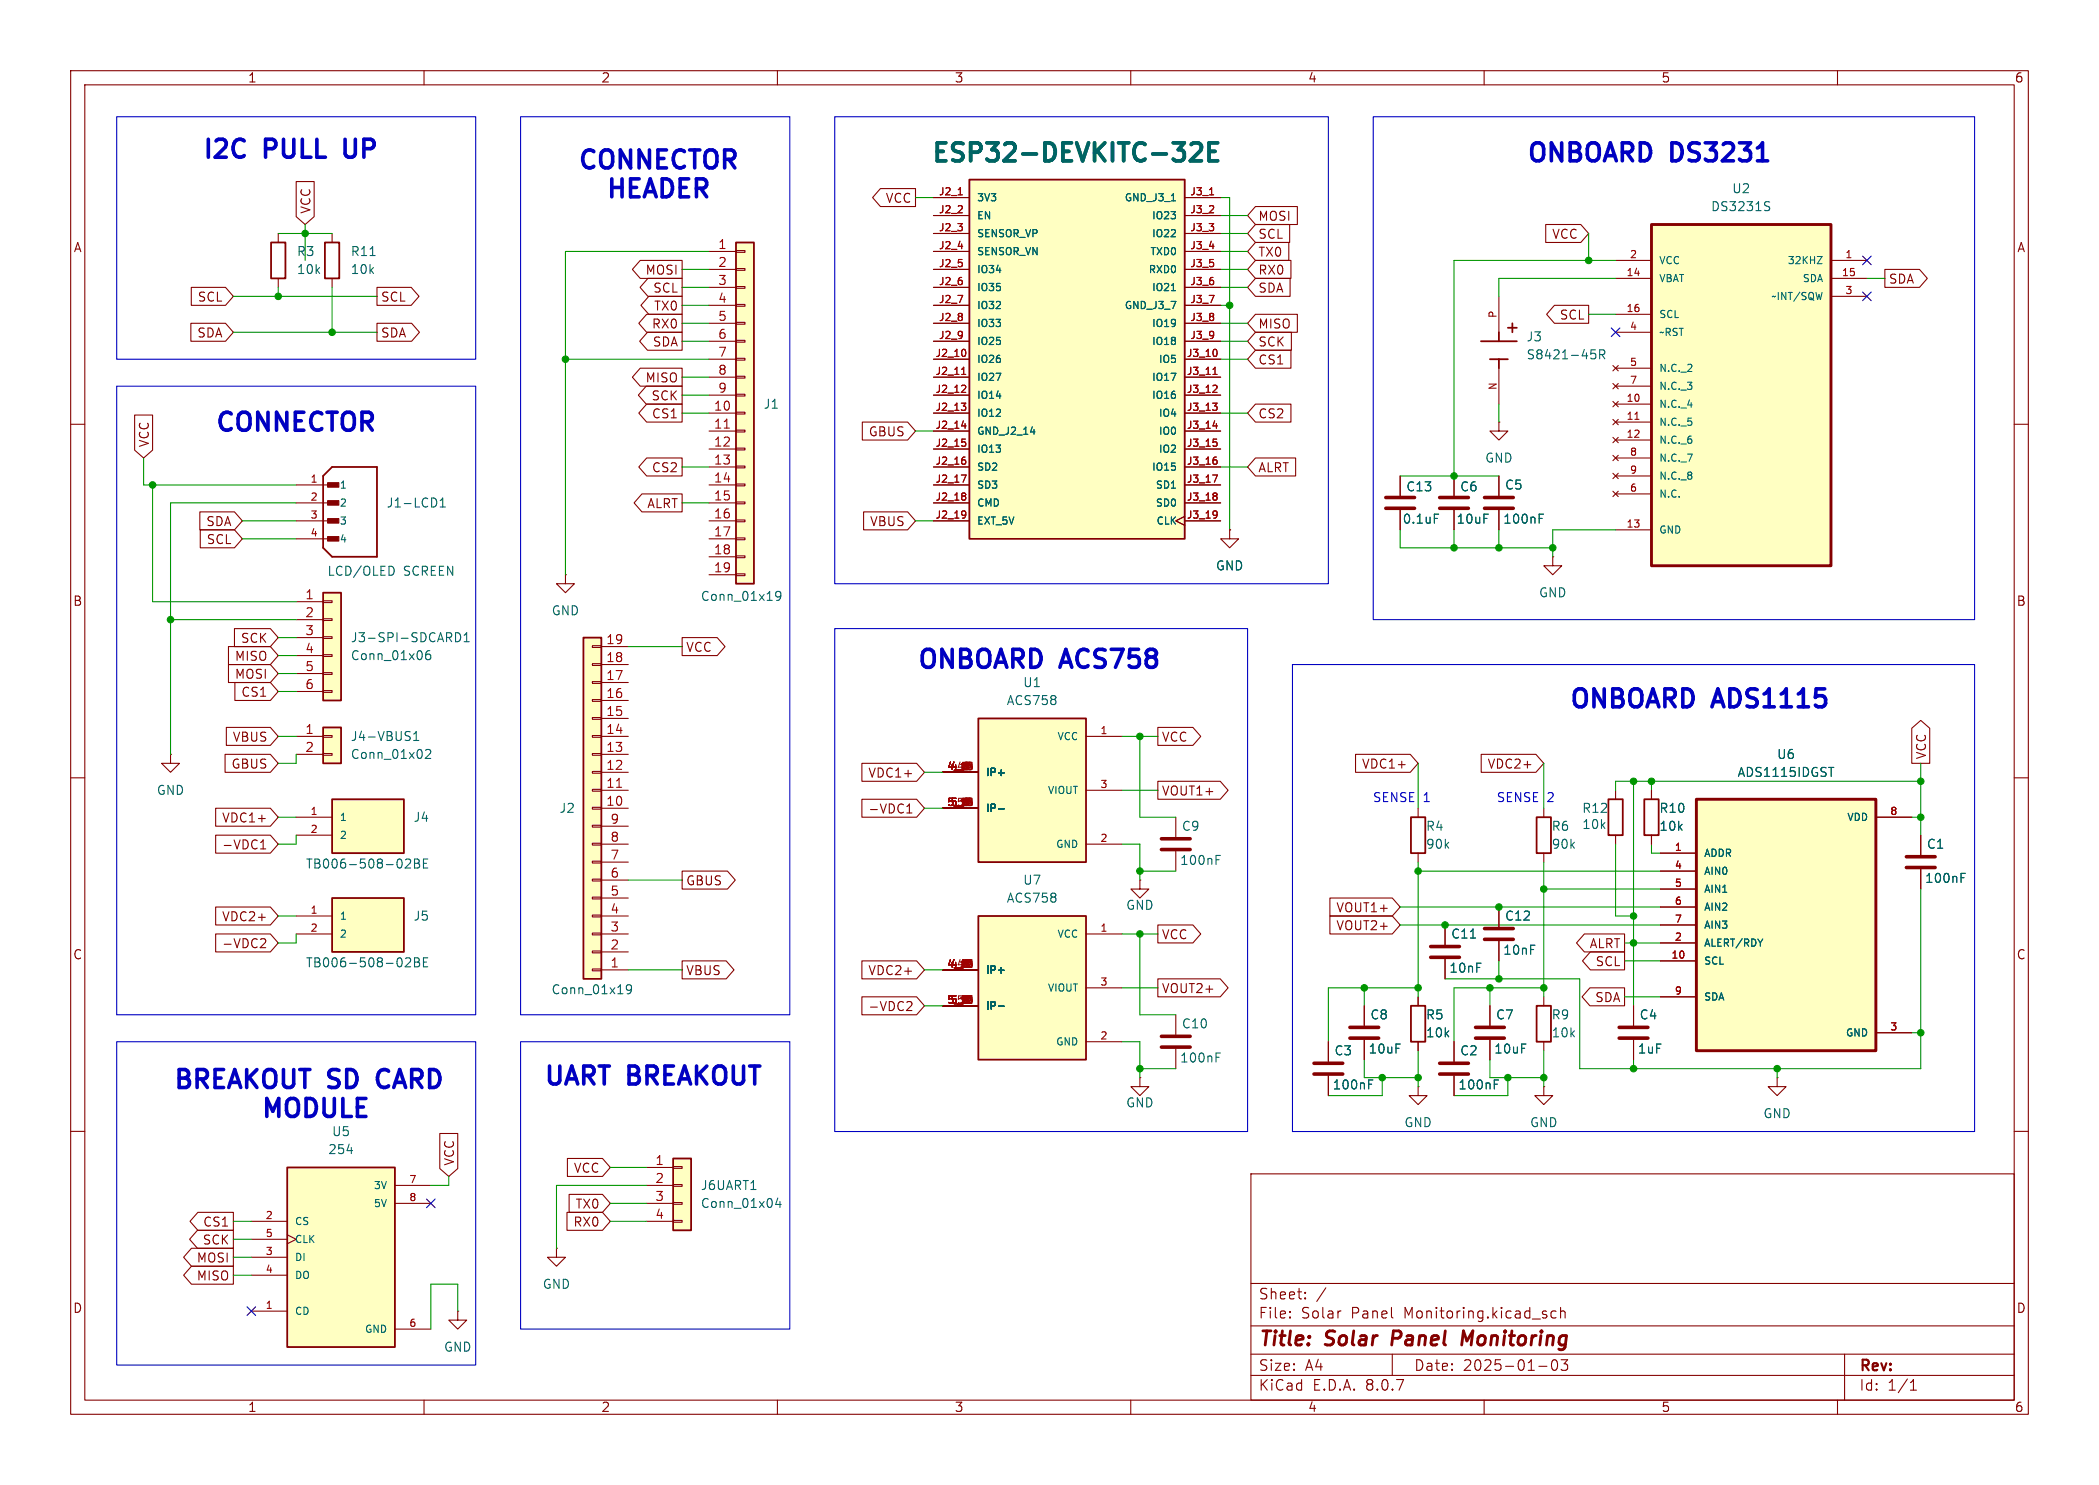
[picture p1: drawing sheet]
<svg xmlns="http://www.w3.org/2000/svg" width="297mm" height="210mm" viewBox="0 0 297 210" stroke-linecap="round" stroke-linejoin="round" font-family="sans-serif">
<g fill="none" stroke="#840000" stroke-width=".15">
<path d="M10 10h277v190h-277zM12 12h273v186h-273zM60 10v2M110 10v2M160 10v2M210 10v2M260 10v2M39.4 33v1.3M39.4 39.4v1.2M10 60h2M205.7 67.3v2.8M205.7 72.1v2.8"/>
<path d="M212.1 67.3v2.8M212.1 72.1v2.8M285 60h2M80 81.3v1.3h1.3l-1.3 1.2-1.3-1.2h1.3M80 81.3h.1M10 110h2M285 110h2M10 160h2M177 166h108v32h-108zM285 160h2M60 198v2M64.8 185.4v1.3h1.2l-1.2 1.3-1.3-1.3h1.3"/>
<path d="M64.8 185.4h.1M110 198v2M160 198v2M177 194.5h108M177 191.5h108M177 187.5h108M177 181.5h108M182.5 186.3h.1l-.1 .1M182.5 186.3v.1M182.5 185.5v.1M182.5 185.5h.1l-.1 .1M184.7 183.6v.1"/>
<path d="M184.7 183.6h-.1l.1 .1M184.7 182.8v.1M184.7 182.8h-.1l.1 .1M187.6 182.1l-1.3 2M189.6 185.4h.1M197 191.5v3M210 198v2M217.7 193.2h1.2M219.7 192.4a1.02 1.02 0 0 0 .2 1.4h.1a.91 .91 0 0 0 .2-1.4M220.2 185.5l-.5-.1-.2 .3v.4l.1 .2 .1 .1 .5-.1M220.8 185.5a.37 .37 0 0 1 .7 .1v.8M220.8 184.9v1.5"/>
<path d="M221.8 192.3l-.5 .6a.41 .41 0 0 1 .5 .3v.3l-.1 .2-.6 .1-.2-.1M260 198v2M261 191.5v6.5M270.3 196.6h.9M270.3 195.5l.4-.4v1.5"/>
</g>
<path d="M197.2 188.2l-.3 2M208.4 188.2l-.8 1.4-.5-1.4-.3 2" fill="none" stroke="#840000" stroke-width=".4"/>
<path d="M203.7 70.4h4.1M203.7 71.9h4.1M210.1 70.4h4M210.1 71.9h4" fill="none" stroke="#840000" stroke-width=".51"/>
<path d="M217.8 73.3h.4M217.8 72.7h.6" fill="none" stroke="#006464" stroke-width=".15"/>
<path d="M38.4 34.3h2v5.1h-2z" fill="none" stroke="#840000" stroke-width=".25"/>
<path d="M40.6 165.1h15.3v25.4h-15.3z" fill="#ffffc2"/>
<path d="M40.6 165.1h15.3v25.4h-15.3z" fill="none" stroke="#840000" stroke-width=".25"/>
<path d="M35.6 172.7h5M35.6 177.8h5M35.6 175.3h5M40.6 174.6l1.3 .7-1.3 .6M55.9 167.6h5.1M55.9 170.2h5.1M35.6 185.4h5M35.6 180.3h5M55.9 188h5.1" fill="none" stroke="#840000" stroke-width=".15"/>
<path d="M49.1 162.7h.8" fill="none" stroke="#006464" stroke-width=".15"/>
<path d="M233.7 31.8h25.4v48.2h-25.4z" fill="#ffffc2"/>
<path d="M233.7 31.8h25.4v48.2h-25.4z" fill="none" stroke="#840000" stroke-width=".41"/>
<g fill="none" stroke="#840000" stroke-width=".15">
<path d="M228.6 36.8h5.1M228.6 39.4h5.1M259.1 36.8h5.1M259.1 39.4h5.1M212.1 59.7v1.3h1.3l-1.3 1.2-1.3-1.2h1.3M212.1 59.7h.1M212.1 41.9v5.1M212.1 52.1v5.1M228.2 56.8l.8 .7M228.2 59.3l.8 .8M228.2 51.7l.8 .8M228.2 54.2l.8 .8"/>
<path d="M228.6 57.2h5.1M228.6 59.7h5.1M228.6 44.5h5.1M228.6 47h5.1M228.6 52.1h5.1M228.6 54.6h5.1M229 56.8l-.8 .7M229 59.3l-.8 .8M229 51.7l-.8 .8M229 54.2l-.8 .8M259.1 41.9h5.1M198.1 67.3v2.8"/>
<path d="M198.1 72.1v2.8M228.2 61.8l.8 .8M228.2 69.5l.8 .7M228.2 64.4l.8 .8M228.2 66.9l.8 .8M228.6 62.2h5.1M228.6 74.9h5.1M228.6 69.9h5.1M228.6 64.8h5.1M228.6 67.3h5.1M229 61.8l-.8 .8M229 69.5l-.8 .7"/>
<path d="M229 64.4l-.8 .8M229 66.9l-.8 .8M228.6 111.8v1.2M228.6 118.1v1.3M200.7 141v1.2M200.7 147.3v1.3M205.7 147.3v2.8M205.7 152.1v2.8M218.4 141v1.2M218.4 147.3v1.3M78.7 176.5v1.3h1.3l-1.3 1.3-1.2-1.3h1.2M78.7 176.5h.1"/>
</g>
<path d="M249.9 29.1l.4 .1 .1 .3-.2 .3h-.3M249.9 28.5l.5 .1M257.1 36.3h.7l-.7 1h.7M225.1 49.5h.6M225.3 50h.3l.2 .2v.3l-.1 .2h-.4M226.4 50.1h.6l.1-.2-.1-.3-.2-.1h-.4v1.2M226.7 50.1l.4 .6M203 72.7h.6M211.4 153.3h.5M211.4 152.7h.6" fill="none" stroke="#006464" stroke-width=".15"/>
<path d="M231.3 59.3h.6" fill="none" stroke="#a90000" stroke-width=".15"/>
<path d="M209.5 48.3h5.1M210.8 50.8h2.6M212.1 47v1.3M212.1 50.8v1.3M213.4 46.4h1.2M214 45.7v1.3M227.6 113h2v5.1h-2zM199.6 142.2h2.1v5.1h-2.1zM217.4 142.2h2.1v5.1h-2.1z" fill="none" stroke="#840000" stroke-width=".25"/>
<path d="M196.1 70.4h4.1M196.1 71.9h4.1M203.7 150.4h4.1M203.7 151.9h4.1" fill="none" stroke="#840000" stroke-width=".51"/>
<path d="M240 113h25.4v35.6h-25.4z" fill="#ffffc2"/>
<path d="M240 113h25.4v35.6h-25.4z" fill="none" stroke="#840000" stroke-width=".41"/>
<g fill="none" stroke="#840000" stroke-width=".15">
<path d="M219.7 78.7v1.3h1.3l-1.3 1.3-1.3-1.3h1.3M219.7 78.7h.1M233.7 111.8v1.2M233.7 118.1v1.3M265.4 115.6h5.1M271.8 118.1v2.8M234.9 120.7h5.1M234.9 135.9h5.1M234.9 133.4h5.1M234.9 123.2h5.1M234.9 125.7h5.1M234.9 128.3h5.1"/>
<path d="M234.9 130.8h5.1M271.8 122.9v2.8M200.7 153.7v1.2h1.2l-1.2 1.3-1.3-1.3h1.3M200.7 153.7h.1M231.1 142.2v2.8M231.1 147.1v2.8M234.9 141h5.1M251.5 152.4v1.3h1.2l-1.2 1.2-1.3-1.2h1.3M251.5 152.4h.1M265.4 146.1h5.1"/>
</g>
<path d="M258.7 108.5h.8M277.5 124.1h.4M277.5 123.5h.6" fill="none" stroke="#006464" stroke-width=".15"/>
<path d="M232.7 113h2v5.1h-2z" fill="none" stroke="#840000" stroke-width=".25"/>
<path d="M269.7 121.2h4.1M269.7 122.7h4.1M229.1 145.3h4.1M229.1 146.8h4.1" fill="none" stroke="#840000" stroke-width=".51"/>
<path d="M95.2 163.8h2.6v10.2h-2.6z" fill="#ffffc2"/>
<path d="M188 147.3v2.8M188 152.1v2.8M91.4 165.1h3.8M91.4 167.6h3.8M91.4 170.2h3.8M91.4 172.7h3.8M95.2 172.6h1.3v.2h-1.3zM95.2 170.1h1.3v.2h-1.3zM95.2 167.5h1.3v.3h-1.3zM95.2 165h1.3v.2h-1.3z" fill="none" stroke="#840000" stroke-width=".15"/>
<path d="M95.2 163.8h2.6v10.2h-2.6z" fill="none" stroke="#840000" stroke-width=".25"/>
<path d="M193.7 153.3h.4M193.7 152.7h.6M110.1 169.4l-.3 .9h.7M110.4 169.9v.9" fill="none" stroke="#006464" stroke-width=".15"/>
<path d="M185.9 150.4h4.1M185.9 151.9h4.1" fill="none" stroke="#840000" stroke-width=".51"/>
<path d="M47 113h10.1v7.7h-10.1z" fill="#ffffc2"/>
<path d="M47 113h10.1v7.7h-10.1z" fill="none" stroke="#840000" stroke-width=".25"/>
<path d="M41.9 115.6h5.1M41.9 118.1h5.1" fill="none" stroke="#840000" stroke-width=".15"/>
<path d="M57.4 121.6l.2-.1h.3l.1 .1 .1 .2-.1 .2-.7 .8h.8M58.7 121.5h.4l.2 .1v.2l-.2 .3a.34 .34 0 0 1 .3 .3 .34 .34 0 0 1-.3 .4h-.4zM58.7 122.1h.4M59.9 122.1h.4M60.5 121.5h-.6v1.3h.6" fill="none" stroke="#006464" stroke-width=".15"/>
<path d="M47 127h10.1v7.6h-10.1z" fill="#ffffc2"/>
<path d="M47 127h10.1v7.6h-10.1z" fill="none" stroke="#840000" stroke-width=".25"/>
<path d="M41.9 129.5h5.1M41.9 132.1h5.1M204.5 130.8v2.8M204.5 135.6v2.8M193 142.2v2.8M193 147.1v2.8M210.8 142.2v2.8M210.8 147.1v2.8M218.4 153.7v1.2h1.3l-1.3 1.3-1.2-1.3h1.2M218.4 153.7h.1" fill="none" stroke="#840000" stroke-width=".15"/>
<path d="M57.4 135.6l.2-.1h.3l.1 .1 .1 .2-.1 .2-.7 .7h.8M58.7 135.5h.4l.2 .1v.2l-.2 .3a.34 .34 0 0 1 .3 .3 .34 .34 0 0 1-.3 .3h-.4zM58.7 136.1h.4M59.9 136.1h.4M60.5 135.5h-.6v1.2h.6M208.1 132.7h.7" fill="none" stroke="#006464" stroke-width=".15"/>
<path d="M202.4 133.9h4.1M202.4 135.4h4.1M191 145.3h4.1M191 146.8h4.1M208.8 145.3h4.1M208.8 146.8h4.1" fill="none" stroke="#840000" stroke-width=".51"/>
<path d="M45.7 102.9h2.6v5.1h-2.6z" fill="#ffffc2"/>
<path d="M24.1 106.7v1.3h1.3l-1.3 1.2-1.2-1.2h1.2M24.1 106.7h.1M41.9 104.1h3.8M41.9 106.7h3.8M45.7 106.6h1.3v.2h-1.3zM45.7 104h1.3v.3h-1.3z" fill="none" stroke="#840000" stroke-width=".15"/>
<path d="M45.7 102.9h2.6v5.1h-2.6z" fill="none" stroke="#840000" stroke-width=".25"/>
<path d="M58.5 104.7h.8M58.5 103.8l.4-.4v1.3M60.2 106.1l.2-.1h.3l.2 .1v.3v.1l-.7 .8h.7" fill="none" stroke="#006464" stroke-width=".15"/>
<path d="M137.2 25.4h30.4v50.8h-30.4z" fill="#ffffc2"/>
<path d="M137.2 25.4h30.4v50.8h-30.4zM217.4 115.6h2.1v5.1h-2.1z" fill="none" stroke="#840000" stroke-width=".25"/>
<g fill="none" stroke="#840000" stroke-width=".15">
<path d="M132.1 27.9h5.1M132.1 30.5h5.1M132.1 33h5.1M132.1 35.6h5.1M132.1 38.1h5.1M167.6 27.9h5.1M167.6 30.5h5.1M167.6 33h5.1M167.6 35.6h5.1M167.6 38.1h5.1M132.1 50.8h5.1M132.1 53.3h5.1"/>
<path d="M132.1 55.9h5.1M132.1 58.4h5.1M132.1 40.6h5.1M132.1 43.2h5.1M132.1 45.7h5.1M132.1 48.3h5.1M167.6 50.8h5.1M167.6 53.3h5.1M167.6 55.9h5.1M167.6 58.4h5.1M167.6 40.6h5.1M167.6 43.2h5.1"/>
<path d="M167.6 45.7h5.1M167.6 48.3h5.1M132.1 61h5.1M132.1 63.5h5.1M132.1 66h5.1M132.1 68.6h5.1M132.1 71.1h5.1M132.1 73.7h5.1M167.6 73l-1.2 .7 1.2 .6M167.6 61h5.1M167.6 63.5h5.1M167.6 66h5.1"/>
<path d="M167.6 68.6h5.1M167.6 71.1h5.1M167.6 73.7h5.1M166.4 115.6v2.8M218.4 114.3v1.3M166.4 120.4v2.8M212.1 128.3v2.8M212.1 133.1v2.8M218.4 120.7v1.2M161.3 152.4v1.3h1.3l-1.3 1.2-1.3-1.2h1.3M161.3 152.4h.1"/>
</g>
<g fill="none" stroke="#a90000" stroke-width=".15">
<path d="M135.6 27.6h.6M171.1 27.6h.6M136 57h.7l-.4 .4M136.1 53h.6M136.3 52.1l.1-.2v1.1M136.5 54.5l.2 .2-.1 .2-.6 .6h.7M136.6 49.5l.1 .3-.1 .5M136.6 57.5l.1 .1-.1 .4M171.6 57h.6l-.3 .4M171.6 53h.6M171.8 52.1l.1-.2v1.1M172 54.5l.2 .2v.2l-.6 .6h.6"/>
<path d="M172.1 49.5l.1 .3-.1 .5M172.1 57.5l.1 .1-.1 .4M136 67.2h.7l-.4 1M136.1 60.2h.6M136.1 62.1h.5M136.6 62.5l.1 .2-.1 .4M136.6 65.1l.1 .1-.1 .4M136.6 69.8l.1 .1-.1 .2M136.6 70.2l.1 .1-.1 .4M136.6 72.3v.1a.86 .86 0 0 1-.1 .8M136.7 72.7l-.1 .1M171.6 67.2h.7l-.5 1"/>
<path d="M171.6 60.2h.7M171.7 62.1h.5M172.1 62.5l.1 .2-.1 .4M172.1 65.1l.1 .1-.1 .4M172.1 69.8l.1 .1-.1 .2M172.1 70.2l.1 .1-.1 .4M172.1 72.3l.1 .1a.86 .86 0 0 1-.1 .8M172.2 72.7l-.1 .1"/>
</g>
<path d="M165.7 28.4h.6M165.7 41.1h.6M145.8 61.1h.7M172.1 121.6h.4M172.1 121h.6" fill="none" stroke="#006464" stroke-width=".15"/>
<path d="M168.5 20.4l.4-.2h.6a.69 .69 0 0 1 .4 1.1l-1.5 1.4h1.6M171.1 21.4h.8M172.3 20.2h-1.2v2.5h1.2" fill="none" stroke="#006464" stroke-width=".51"/>
<path d="M164.3 118.6h4.1M164.3 120.1h4.1M210.1 131.3h4M210.1 132.8h4" fill="none" stroke="#840000" stroke-width=".51"/>
<path d="M104.1 34.3h2.6v48.3h-2.6z" fill="#ffffc2"/>
<g fill="none" stroke="#840000" stroke-width=".15">
<path d="M100.3 35.6h3.8M100.3 38.1h3.8M104.1 38h1.3v.2h-1.3zM104.1 35.4h1.3v.3h-1.3zM100.3 58.4h3.8M100.3 40.6h3.8M100.3 43.2h3.8M100.3 45.7h3.8M100.3 48.3h3.8M100.3 50.8h3.8M100.3 53.3h3.8M100.3 55.9h3.8"/>
<path d="M104.1 58.3h1.3v.2h-1.3zM104.1 55.8h1.3v.2h-1.3zM104.1 53.2h1.3v.3h-1.3zM104.1 50.7h1.3v.2h-1.3zM104.1 48.1h1.3v.3h-1.3zM104.1 45.6h1.3v.2h-1.3zM104.1 43.1h1.3v.2h-1.3zM104.1 40.5h1.3v.3h-1.3zM100.3 61h3.8M100.3 63.5h3.8M100.3 66h3.8M100.3 68.6h3.8"/>
<path d="M100.3 71.1h3.8M100.3 73.7h3.8M100.3 76.2h3.8M100.3 78.7h3.8M104.1 78.6h1.3v.3h-1.3zM104.1 76.1h1.3v.2h-1.3zM104.1 73.5h1.3v.3h-1.3zM104.1 71h1.3v.2h-1.3zM104.1 68.5h1.3v.2h-1.3zM104.1 65.9h1.3v.3h-1.3zM104.1 63.4h1.3v.2h-1.3zM104.1 60.8h1.3v.3h-1.3z"/>
<path d="M100.3 81.3h3.8M104.1 81.2h1.3v.2h-1.3zM200.7 114.3v1.3M200.7 120.7v1.2"/>
</g>
<path d="M104.1 34.3h2.6v48.3h-2.6zM199.6 115.6h2.1v5.1h-2.1z" fill="none" stroke="#840000" stroke-width=".25"/>
<path d="M102.5 60.5h.7" fill="none" stroke="#a90000" stroke-width=".15"/>
<path d="M110.5 84.2l-.3 .2h-.3l-.1-.2v-.3l.1-.2 .3-.1 .2 .2a.84 .84 0 0 1-.3 1.1h-.2" fill="none" stroke="#006464" stroke-width=".15"/>
<path d="M82.5 90.2h2.6v48.2h-2.6z" fill="#ffffc2"/>
<g fill="none" stroke="#840000" stroke-width=".15">
<path d="M47 33v1.3M47 39.4v1.2M83.8 91.3h1.3v.3h-1.3zM83.8 93.9h1.3v.2h-1.3zM83.8 96.4h1.3v.2h-1.3zM83.8 98.9h1.3v.3h-1.3zM85.1 99.1h3.8M85.1 96.5h3.8M85.1 94h3.8M85.1 91.4h3.8M83.8 101.5h1.3v.2h-1.3zM83.8 104h1.3v.3h-1.3z"/>
<path d="M83.8 106.6h1.3v.2h-1.3zM83.8 109.1h1.3v.2h-1.3zM83.8 111.6h1.3v.3h-1.3zM83.8 114.2h1.3v.2h-1.3zM83.8 116.7h1.3v.3h-1.3zM83.8 119.3h1.3v.2h-1.3zM85.1 114.3h3.8M85.1 111.8h3.8M85.1 109.2h3.8M85.1 106.7h3.8M85.1 104.1h3.8M85.1 101.6h3.8"/>
<path d="M85.1 119.4h3.8M85.1 116.8h3.8M83.8 121.8h1.3v.2h-1.3zM83.8 124.3h1.3v.3h-1.3zM83.8 126.9h1.3v.2h-1.3zM83.8 129.4h1.3v.3h-1.3zM83.8 132h1.3v.2h-1.3zM83.8 134.5h1.3v.2h-1.3zM83.8 137h1.3v.3h-1.3zM85.1 137.2h3.8M85.1 134.6h3.8M85.1 132.1h3.8"/>
<path d="M85.1 129.5h3.8M85.1 127h3.8M85.1 124.5h3.8M85.1 121.9h3.8M161.3 124.5v1.2h1.3l-1.3 1.3-1.3-1.3h1.3M161.3 124.5h.1M166.4 143.5v2.8M166.4 148.3v2.8"/>
</g>
<path d="M46 34.3h2v5.1h-2zM82.5 90.2h2.6v48.2h-2.6z" fill="none" stroke="#840000" stroke-width=".25"/>
<path d="M87.2 111.3h.8" fill="none" stroke="#a90000" stroke-width=".15"/>
<path d="M52.4 36.1h.7M89.4 139.8l-.3 .2h-.2l-.3-.2v-.3l.1-.2h.4l.2 .1a.84 .84 0 0 1-.3 1.1h-.3M172.1 149.5h.4M172.1 148.9h.6" fill="none" stroke="#006464" stroke-width=".15"/>
<path d="M164.3 146.6h4.1M164.3 148.1h4.1" fill="none" stroke="#840000" stroke-width=".51"/>
<path d="M138.4 129.5h15.3v20.4h-15.3z" fill="#ffffc2"/>
<path d="M138.4 129.5h15.3v20.4h-15.3z" fill="none" stroke="#840000" stroke-width=".25"/>
<path d="M133.3 137.2h5.1M153.7 132.1h5M153.7 139.7h5M133.3 142.2h5.1M153.7 147.3h5" fill="none" stroke="#840000" stroke-width=".15"/>
<path d="M141.3 137.2h.8M141.3 142.3h.8" fill="none" stroke="#006464" stroke-width=".15"/>
<g fill="none" stroke="#a90000" stroke-width=".15">
<path d="M136.9 136.8h.6M136.9 135.8h.6l-.3 .3M137 136.4h.6M137.5 136v.7M137.5 135.9v.3M137.5 136.2v.1M137.5 136.4v.2M136.9 141.9h.6M136.9 140.8h.6l-.3 .4M137 141.5h.6M137.5 140.9v.4M137.5 141v.8"/>
<path d="M137.5 141.3v.1M137.5 141.5v.2"/>
</g>
<path d="M138.4 101.6h15.3v20.3h-15.3z" fill="#ffffc2"/>
<path d="M47 66h6.3v12.7h-6.3l-1.3-1.2v-10.2zM138.4 101.6h15.3v20.3h-15.3z" fill="none" stroke="#840000" stroke-width=".25"/>
<path d="M41.9 68.6h5.1M41.9 71.1h5.1M41.9 73.7h5.1M41.9 76.2h5.1M174 74.9v1.3h1.3l-1.3 1.3-1.3-1.3h1.3M174 74.9h.1M133.3 109.2h5.1M133.3 114.3h5.1M153.7 104.1h5M153.7 119.4h5M153.7 111.8h5" fill="none" stroke="#840000" stroke-width=".15"/>
<path d="M62.3 71.7h.7M62.3 70.8l.3-.4v1.3M55.5 80.1l.3 .5-.1 .4-.2 .3M141.3 109.3h.8M141.3 114.4h.8" fill="none" stroke="#006464" stroke-width=".15"/>
<g fill="none" stroke="#a90000" stroke-width=".15">
<path d="M136.9 108.8h.6M136.9 107.8h.6l-.3 .4M136.9 113.9h.6M136.9 112.9h.6l-.3 .4M137 108.5h.6M137 113.6h.6M137.5 108v.7M137.5 107.9v.4M137.5 113v.3M137.5 113.1v.7M137.5 108.3v.1M137.5 113.4v.1"/>
<path d="M137.5 108.4v.2M137.5 113.5v.2"/>
</g>
<g fill="#840000" stroke="#840000" stroke-width=".15">
<path d="M46.4 75.9h1.5v.6h-1.5z"/>
<path d="M46.4 73.3h1.5v.7h-1.5z"/>
<path d="M46.4 70.8h1.5v.6h-1.5z"/>
<path d="M46.4 68.3h1.5v.6h-1.5z"/>
</g>
<path d="M45.7 83.8h2.6v15.3h-2.6z" fill="#ffffc2"/>
<g fill="none" stroke="#840000" stroke-width=".15">
<path d="M41.9 25.7h2.6v4.9l-1.3 1.2-1.3-1.2zM90.6 36.8h5.9v2.6h-5.9l-1.1-1.3zM91.7 39.4h4.8v2.5h-4.8l-1.1-1.3zM124.6 26.7h4.9v2.5h-4.9l-1.1-1.3zM132.1 27.9h5.1M132.1 30.5h5.1M132.1 33h5.1M132.1 35.6h5.1M132.1 38.1h5.1M167.6 27.9h5.1M167.6 30.5h5.1M167.6 33h5.1"/>
<path d="M167.6 35.6h5.1M167.6 38.1h5.1M177.6 36.8h5.1v2.6h-5.1l-1.1-1.3zM177.6 39.4h4.9v2.5h-4.9l-1.1-1.3zM177.6 34.3h4.8v2.5h-4.8l-1.1-1.2zM177.6 29.2h6v2.6h-6l-1.1-1.3zM177.6 31.7h4.9v2.6h-4.9l-1.1-1.3zM218.7 31.7h5l1.1 1.3-1.1 1.3h-5zM266.7 38.1h4.9l1.1 1.3-1.1 1.2h-4.9zM19 58.7h2.6v5l-1.3 1.1-1.3-1.1zM27 45.7h4.9l1.1 1.3-1.1 1.3h-4.9zM27.1 40.6h4.8l1.1 1.3-1.1 1.3h-4.8z"/>
<path d="M53.3 45.7h4.9l1.2 1.3-1.2 1.3h-4.9zM53.3 40.6h4.9l1.1 1.3-1.1 1.3h-4.9zM90.6 52.1h5.9v2.5h-5.9l-1.1-1.3zM91.4 54.6h5.1v2.6h-5.1l-1.1-1.3zM91.5 57.1h5v2.6h-5l-1.1-1.3zM91.5 44.4h5v2.6h-5l-1.1-1.3zM91.6 47h4.9v2.5h-4.9l-1.1-1.2zM91.8 41.9h4.7v2.6h-4.7l-1.1-1.3zM122 59.7h6.4l1.1 1.3-1.1 1.2h-6.4zM132.1 50.8h5.1M132.1 53.3h5.1M132.1 55.9h5.1"/>
<path d="M132.1 58.4h5.1M132.1 40.6h5.1M132.1 43.2h5.1M132.1 45.7h5.1M132.1 48.3h5.1M167.6 50.8h5.1M167.6 53.3h5.1M167.6 55.9h5.1M167.6 58.4h5.1M167.6 40.6h5.1M167.6 43.2h5.1M167.6 45.7h5.1"/>
<path d="M167.6 48.3h5.1M177.6 49.5h5.1v2.6h-5.1l-1.1-1.3zM177.6 44.4h6v2.6h-6l-1.1-1.3zM177.6 47h5.1v2.5h-5.1l-1.1-1.2zM177.6 57.1h5.1v2.6h-5.1l-1.1-1.3zM219.9 43.2h4.9v2.5h-4.9l-1.1-1.2zM28.3 72.4h4.9l1.1 1.3-1.1 1.2h-4.9zM28.3 74.9h4.9l1.1 1.3-1.1 1.3h-4.9zM90.8 69.8h5.7v2.6h-5.7l-1.1-1.3zM91.5 64.8h5v2.5h-5l-1.1-1.3zM122.2 72.4h6.2l1.1 1.3-1.1 1.2h-6.2zM132.1 61h5.1"/>
<path d="M132.1 63.5h5.1M132.1 66h5.1M132.1 68.6h5.1M132.1 71.1h5.1M132.1 73.7h5.1M167.6 73l-1.2 .7 1.2 .6M167.6 61h5.1M167.6 63.5h5.1M167.6 66h5.1M167.6 68.6h5.1M167.6 71.1h5.1M167.6 73.7h5.1"/>
<path d="M174 74.9h.1M177.6 64.8h5.7v2.5h-5.7l-1.1-1.3zM198.1 67.3v2.8M198.1 72.1v2.8M205.7 67.3v2.8M205.7 72.1v2.8M212.1 67.3v2.8M212.1 72.1v2.8M32.3 91.4h6l1.1 1.3-1.1 1.3h-6zM32.3 94h6l1.1 1.3-1.1 1.2h-6zM33.2 88.9h5.1l1.1 1.3-1.1 1.2h-5.1zM33.2 96.5h5.1l1.1 1.3-1.1 1.3h-5.1z"/>
<path d="M41.9 85.1h3.8M41.9 87.6h3.8M41.9 90.2h3.8M41.9 92.7h3.8M41.9 95.3h3.8M41.9 97.8h3.8M45.7 97.7h1.3v.2h-1.3zM45.7 95.1h1.3v.3h-1.3zM45.7 92.6h1.3v.2h-1.3zM45.7 90h1.3v.3h-1.3zM45.7 87.5h1.3v.3h-1.3zM45.7 85h1.3v.2h-1.3z"/>
<path d="M96.5 90.2h5l1.1 1.2-1.1 1.3h-5zM30.5 118.1h7.8l1.1 1.3-1.1 1.3h-7.8zM30.5 114.3h7.8l1.1 1.3-1.1 1.2h-7.8zM31.8 106.7h6.5l1.1 1.3-1.1 1.2h-6.5zM32 102.9h6.3l1.1 1.2-1.1 1.3h-6.3zM36.9 119.1l.3-.3v1.3M122 113h7.7l1.1 1.3-1.1 1.3h-7.7zM122 107.9h7.7l1.1 1.3-1.1 1.3h-7.7zM128.3 115h.7M128.3 114.1l.4-.4v1.3M163.8 102.9h5l1.1 1.2-1.1 1.3h-5zM163.8 110.5h8.9l1.1 1.3-1.1 1.2h-8.9z"/>
<path d="M191.8 106.7h7.7l1.2 1.3-1.2 1.2h-7.7zM209.6 106.7h7.7l1.1 1.3-1.1 1.2h-7.7zM233.7 111.8v1.2M233.7 118.1v1.3M265.4 115.6h5.1M270.5 103l1.3-1.1 1.3 1.1v5h-2.6zM271.8 118.1v2.8M30.5 132.1h7.8l1.1 1.3-1.1 1.2h-7.8zM30.5 128.3h7.8l1.1 1.2-1.1 1.3h-7.8zM36.9 120.1h.7M37.1 132.8h.4l.1 .3-.1 .2-.7 .7h.8M96.5 123.2h6.4l1.1 1.3-1.1 1.2h-6.4z"/>
<path d="M96.5 135.9h6.3l1.1 1.3-1.1 1.2h-6.3zM122 135.9h7.7l1.1 1.3-1.1 1.2h-7.7zM163.8 130.8h5l1.1 1.3-1.1 1.3h-5zM163.8 138.4h8.9l1.1 1.3-1.1 1.3h-8.9zM188.2 129.5h8.8l1.1 1.3-1.1 1.3h-8.8zM188.2 127h8.8l1.1 1.3-1.1 1.2h-8.8zM204.5 130.8v2.8M204.5 135.6v2.8M212.1 128.3v2.8M212.1 133.1v2.8M224.2 132.1h5.7v2.5h-5.7l-1.1-1.2zM225 139.7h4.9v2.5h-4.9l-1.1-1.2z"/>
<path d="M225 134.6h4.9v2.6h-4.9l-1.1-1.3zM234.9 120.7h5.1M234.9 135.9h5.1M234.9 133.4h5.1M234.9 123.2h5.1M234.9 125.7h5.1M234.9 128.3h5.1M234.9 130.8h5.1M271.8 122.9v2.8M122 141h7.7l1.1 1.2-1.1 1.3h-7.7zM128.5 141.6l.4 .1 .1 .3v.2l-.7 .7h.7M188 147.3v2.8"/>
<path d="M188 152.1v2.8M193 142.2v2.8M193 147.1v2.8M200.7 141v1.2M200.7 147.3v1.3M205.7 147.3v2.8M205.7 152.1v2.8M210.8 142.2v2.8M210.8 147.1v2.8M231.1 142.2v2.8M231.1 147.1v2.8M234.9 141h5.1"/>
<path d="M265.4 146.1h5.1M27.1 176.5h5.9v2.6h-5.9l-1.1-1.3zM27.1 179.1h5.9v2.5h-5.9l-1.1-1.3zM27.9 174h5.1v2.5h-5.1l-1.1-1.2zM28 171.4h5v2.6h-5l-1.1-1.3zM62.2 160.3h2.6v5l-1.3 1.1-1.3-1.1zM80.2 171.4h5l1.2 1.3-1.2 1.3h-5zM80.3 163.8h4.9l1.2 1.3-1.2 1.3h-4.9zM80.5 168.9h4.7l1.2 1.3-1.2 1.3h-4.7z"/>
</g>
<path d="M45.7 83.8h2.6v15.3h-2.6z" fill="none" stroke="#840000" stroke-width=".25"/>
<g fill="none" stroke="#006464" stroke-width=".15">
<path d="M165.7 28.4h.6M165.7 41.1h.6M145.8 61.1h.7M203 72.7h.6M217.8 72.7h.6M217.8 73.3h.4M60.8 92a.5 .5 0 0 0-.6 .6v.4l.1 .2 .4 .1 .2-.1v-.5l-.1-.1-.3-.1-.3 .2M64.5 89.5a.64 .64 0 0 1 .7 .6 .64 .64 0 0 1-.7 .6zM65.7 90.7h.7M65.7 89.8l.3-.3v1.2M258.7 108.5h.8M208.1 132.7h.7"/>
<path d="M277.5 124.1h.4M277.5 123.5h.6M193.7 153.3h.4M193.7 152.7h.6M211.4 153.3h.5M211.4 152.7h.6"/>
</g>
<path d="M248.7 22.7h1.4" fill="none" stroke="#0000c2" stroke-width=".51"/>
<path d="M16.5 16.5h50.8v34.3h-50.8zM73.7 16.5h38.1v127h-38.1zM118.1 16.5h69.9v66.1h-69.9zM194.3 16.5h85.1v71.1h-85.1zM16.5 54.6h50.8v88.9h-50.8zM118.1 88.9h58.4v71.1h-58.4zM182.9 94h96.5v66h-96.5zM16.5 147.3h50.8v45.7h-50.8zM73.7 147.3h38.1v40.7h-38.1z" fill="none" stroke="#0000c2" stroke-width=".15"/>
<g fill="none" stroke="#009600" stroke-width=".15">
<path d="M39.4 33h7.6M43.2 31.8v5M96.5 38.1h3.8M100.3 35.6h-20.3v45.7M129.5 27.9h2.6M172.7 38.1h3.8M172.7 27.9h1.3v47M172.7 35.6h3.8M172.7 33h3.8M172.7 30.5h3.8M224.8 33v3.8M228.6 39.4h-16.5v2.5"/>
<path d="M228.6 36.8h-22.9v30.5M264.2 39.4h2.5M33 41.9h20.3M33 47h20.3M39.4 40.6v1.3M47 40.6v6.4M80 50.8h20.3M96.5 48.3h3.8M96.5 45.7h3.8M96.5 43.2h3.8M96.5 58.4h3.8M96.5 40.6h3.8"/>
<path d="M96.5 55.9h3.8M96.5 53.3h3.8M172.7 48.3h3.8M172.7 50.8h3.8M172.7 45.7h3.8M172.7 43.2h1.3M172.7 58.4h3.8M172.7 40.6h3.8M212.1 57.2v2.5M224.8 44.5h3.8M20.3 64.8v3.8h21.6M21.6 68.6v16.5h20.3"/>
<path d="M34.3 73.7h7.6M34.3 76.2h7.6M41.9 71.1h-17.8v35.6M96.5 66h3.8M96.5 71.1h3.8M129.5 61h2.6M129.5 73.7h2.6M172.7 66h3.8M198.1 74.9v2.6h21.6M198.1 67.3h14M205.7 74.9v2.6M212.1 74.9v2.6"/>
<path d="M228.6 74.9h-8.9v3.8M24.1 87.6h17.8M39.4 92.7h2.5M39.4 95.3h2.5M39.4 90.2h2.5M39.4 97.8h2.5M88.9 91.4h7.6M39.4 115.6h2.5M39.4 104.1h2.5M41.9 118.1v1.3h-2.5M41.9 106.7v1.3h-2.5M130.8 109.2h2.5"/>
<path d="M130.8 114.3h2.5M158.7 119.4h2.6v5.1M158.7 104.1h5.1M158.7 111.8h5.1M161.3 104.1v11.5h5.1M200.7 108v6.3M218.4 108v6.3M228.6 119.4v10.1h2.5M231.1 110.5v31.7M233.7 110.5v1.3M233.7 119.4v1.3h1.2M270.5 115.6h1.3"/>
<path d="M271.8 108v10.1M271.8 110.5h-43.2v1.3M39.4 129.5h2.5M41.9 132.1v1.3h-2.5M88.9 124.5h7.6M88.9 137.2h7.6M130.8 137.2h2.5M158.7 139.7h5.1M158.7 132.1h5.1M161.3 132.1v11.4h5.1M161.3 123.2h5.1M193 139.7v2.5"/>
<path d="M198.1 128.3h36.8M198.1 130.8h36.8M200.7 139.7h-12.7v7.6M200.7 121.9v19.1M200.7 123.2h34.2M210.8 139.7v2.5M212.1 135.9v2.5M218.4 139.7h-12.7v7.6M218.4 121.9v19.1M218.4 125.7h16.5M229.9 133.4h5M229.9 135.9h5"/>
<path d="M271.8 125.7v25.4h-48.3v-12.7h-19M130.8 142.2h2.5M158.7 147.3h2.6v5.1M161.3 151.1h5.1M193 149.9v2.5h7.7M195.6 152.4v2.5h-7.6M200.7 148.6v5.1M210.8 149.9v2.5h7.6M213.4 152.4v2.5h-7.7M218.4 148.6v5.1M229.9 141h5M231.1 149.9v1.2"/>
<path d="M251.5 151.1v1.3M270.5 146.1h1.3M33 175.3h2.6M33 172.7h2.6M33 177.8h2.6M63.5 166.4v1.2h-2.5M86.4 170.2h5M86.4 172.7h5M86.4 165.1h5M91.4 167.6h-12.7v8.9M33 180.3h2.6M64.8 185.4v-3.8h-3.8v6.4"/>
</g>
<path d="M263.6 36.2l1.2 1.2M264.8 36.2l-1.2 1.2M228 46.4l1.2 1.2M229.2 46.4l-1.2 1.2M263.6 41.3l1.2 1.2M264.8 41.3l-1.2 1.2M60.4 169.6l1.2 1.2M61.6 169.6l-1.2 1.2M35 184.8l1.2 1.2M36.2 184.8l-1.2 1.2" fill="none" stroke="#000084" stroke-width=".15"/>
<path d="M168.5 20.4l.4-.2h.6a.69 .69 0 0 1 .4 1.1l-1.5 1.4h1.6M171.1 21.4h.8M172.3 20.2h-1.2v2.5h1.2" fill="none" stroke="#006464" stroke-width=".51"/>
<g fill="none" stroke="#a90000" stroke-width=".15">
<path d="M135.6 27.6h.6M171.1 27.6h.6M136 57h.7l-.4 .4M136.1 53h.6M136.3 52.1l.1-.2v1.1M136.5 54.5l.2 .2-.1 .2-.6 .6h.7M136.6 49.5l.1 .3-.1 .5M136.6 57.5l.1 .1-.1 .4M171.6 57h.6l-.3 .4M171.6 53h.6M171.8 52.1l.1-.2v1.1M172 54.5l.2 .2v.2l-.6 .6h.6"/>
<path d="M172.1 49.5l.1 .3-.1 .5M172.1 57.5l.1 .1-.1 .4M136 67.2h.7l-.4 1M136.1 60.2h.6M136.1 62.1h.5M136.6 62.5l.1 .2-.1 .4M136.6 65.1l.1 .1-.1 .4M136.6 69.8l.1 .1-.1 .2M136.6 70.2l.1 .1-.1 .4M136.6 72.3v.1a.86 .86 0 0 1-.1 .8M136.7 72.7l-.1 .1M171.6 67.2h.7l-.5 1"/>
<path d="M171.6 60.2h.7M171.7 62.1h.5M172.1 62.5l.1 .2-.1 .4M172.1 65.1l.1 .1-.1 .4M172.1 69.8l.1 .1-.1 .2M172.1 70.2l.1 .1-.1 .4M172.1 72.3l.1 .1a.86 .86 0 0 1-.1 .8M172.2 72.7l-.1 .1"/>
</g>
<g fill="#009600" stroke="#009600" stroke-width=".15">
<circle cx="271.8" cy="110.5" r=".46"/>
<circle cx="271.8" cy="115.6" r=".46"/>
<circle cx="231.1" cy="151.1" r=".46"/>
<circle cx="231.1" cy="133.4" r=".46"/>
<circle cx="251.5" cy="151.1" r=".46"/>
<circle cx="271.8" cy="146.1" r=".46"/>
<circle cx="200.7" cy="152.4" r=".46"/>
<circle cx="195.6" cy="152.4" r=".46"/>
<circle cx="210.8" cy="139.7" r=".46"/>
<circle cx="213.4" cy="152.4" r=".46"/>
<circle cx="193" cy="139.7" r=".46"/>
<circle cx="218.4" cy="139.7" r=".46"/>
<circle cx="218.4" cy="152.4" r=".46"/>
<circle cx="212.1" cy="77.5" r=".46"/>
<circle cx="205.7" cy="77.5" r=".46"/>
<circle cx="219.7" cy="77.5" r=".46"/>
<circle cx="205.7" cy="67.3" r=".46"/>
<circle cx="224.8" cy="36.8" r=".46"/>
<circle cx="231.1" cy="129.5" r=".46"/>
<circle cx="218.4" cy="125.7" r=".46"/>
<circle cx="233.7" cy="110.5" r=".46"/>
<circle cx="231.1" cy="110.5" r=".46"/>
<circle cx="200.7" cy="139.7" r=".46"/>
<circle cx="212.1" cy="138.4" r=".46"/>
<circle cx="200.7" cy="123.2" r=".46"/>
<circle cx="212.1" cy="128.3" r=".46"/>
<circle cx="204.5" cy="130.8" r=".46"/>
<circle cx="161.3" cy="132.1" r=".46"/>
<circle cx="161.3" cy="123.2" r=".46"/>
<circle cx="174" cy="43.2" r=".46"/>
<circle cx="161.3" cy="151.1" r=".46"/>
<circle cx="161.3" cy="104.1" r=".46"/>
<circle cx="21.6" cy="68.6" r=".46"/>
<circle cx="43.2" cy="33" r=".46"/>
<circle cx="24.1" cy="87.6" r=".46"/>
<circle cx="39.4" cy="41.9" r=".46"/>
<circle cx="47" cy="47" r=".46"/>
<circle cx="80" cy="50.8" r=".46"/>
</g>
<g font-size="3.5" fill="#0000c2">
<text x="28.4" y="23.1">I2C</text>
<text x="37.5" y="23.1">PULL</text>
<text x="49.7" y="23.1">UP</text>
<text x="215.7" y="23.6">ONBOARD DS3231</text>
<text x="81.5" y="24.6">CONNECTOR</text>
<text x="85.5" y="28.7">HEADER</text>
<text x="30.2" y="61.7">CONNECTOR</text>
<text x="129.5" y="95.3">ONBOARD ACS758</text>
<text x="221.8" y="100.8">ONBOARD ADS1115</text>
<text x="24.2" y="154.7">BREAKOUT SD</text>
<text x="54.5" y="154.7">CARD</text>
<text x="76.6" y="154.2">UART BREAKOUT</text>
<text x="36.6" y="158.8">MODULE</text>
</g>
<text font-size="3.5" fill="#006464" x="131.5" y="23.6">ESP32-DEVKITC-32E</text>
<g font-size="2.8" fill="#840000">
<text x="178" y="190.9">Title:</text>
<text x="187.7" y="190.9">Solar</text>
<text x="197.8" y="190.9">Panel</text>
<text x="208.5" y="190.9">Monitoring</text>
</g>
<g font-size="2.1" fill="#840000">
<text x="178" y="184">Sheet:</text>
<text x="178" y="186.7">File:</text>
<text x="184.1" y="186.7">Solar</text>
<text x="191.2" y="186.7">Panel</text>
<text x="198.8" y="186.7">Monitoring.kicad_sch</text>
<text x="178" y="196.9">KiCad</text>
<text x="178" y="194.1">Size:</text>
<text x="184.7" y="194.1">A4</text>
<text x="185.7" y="196.9">E.D.A.</text>
<text x="193.3" y="196.9">8.0.7</text>
<text x="200" y="194.1">Date:</text>
<text x="207" y="194.1">2025-01-03</text>
<text x="263" y="194.3">Rev:</text>
<text x="263" y="196.9">Id:</text>
<text x="267.1" y="196.9">1/1</text>
</g>
<g font-size="1.8" fill="#840000">
<text x="35" y="11.9">1</text>
<text x="85" y="11.9">2</text>
<text x="135" y="11.9">3</text>
<text x="185" y="11.9">4</text>
<text x="235" y="11.9">5</text>
<text x="285" y="11.9">6</text>
<text x="125.2" y="28.9">VCC</text>
<text x="10.3" y="35.9">A</text>
<text x="44.1" y="30.3" transform="rotate(-90 44.1 30.3)">VCC</text>
<text x="178" y="31.4">MOSI</text>
<text x="178" y="34">SCL</text>
<text x="219.5" y="34">VCC</text>
<text x="285.3" y="35.9">A</text>
<text x="91.2" y="39.1">MOSI</text>
<text x="92.3" y="41.6">SCL</text>
<text x="178" y="39.1">RX0</text>
<text x="178" y="41.6">SDA</text>
<text x="178" y="36.5">TX0</text>
<text x="267.2" y="40.3">SDA</text>
<text x="27.8" y="47.9">SDA</text>
<text x="27.9" y="42.9">SCL</text>
<text x="53.8" y="47.9">SDA</text>
<text x="53.8" y="42.9">SCL</text>
<text x="92.2" y="46.7">RX0</text>
<text x="92.5" y="44.1">TX0</text>
<text x="178" y="46.7">MISO</text>
<text x="220.6" y="45.4">SCL</text>
<text x="92.3" y="49.2">SDA</text>
<text x="178" y="51.8">CS1</text>
<text x="178" y="49.2">SCK</text>
<text x="91.2" y="54.3">MISO</text>
<text x="92.1" y="56.8">SCK</text>
<text x="92.2" y="59.4">CS1</text>
<text x="178" y="59.4">CS2</text>
<text x="21.3" y="63.3" transform="rotate(-90 21.3 63.3)">VCC</text>
<text x="122.8" y="61.9">GBUS</text>
<text x="92.2" y="67">CS2</text>
<text x="178" y="67">ALRT</text>
<text x="29.1" y="74.6">SDA</text>
<text x="29.2" y="77.2">SCL</text>
<text x="91.5" y="72.1">ALRT</text>
<text x="123" y="74.6">VBUS</text>
<text x="10.3" y="85.9">B</text>
<text x="285.3" y="85.9">B</text>
<text x="33.1" y="93.7">MISO</text>
<text x="34" y="91.1">SCK</text>
<text x="97" y="92.4">VCC</text>
<text x="33.1" y="96.2">MOSI</text>
<text x="34" y="98.7">CS1</text>
<text x="32.8" y="105.1">VBUS</text>
<text x="164.3" y="105.1">VCC</text>
<text x="272.7" y="107.5" transform="rotate(-90 272.7 107.5)">VCC</text>
<text x="32.7" y="108.9">GBUS</text>
<text x="122.8" y="110.2">VDC1+</text>
<text x="164.3" y="112.7">VOUT1+</text>
<text x="192.6" y="108.9">VDC1+</text>
<text x="210.4" y="108.9">VDC2+</text>
<text x="31.3" y="116.5">VDC1+</text>
<text x="122.8" y="115.3">-VDC1</text>
<text x="31.3" y="120.3">-VDC1</text>
<text x="97" y="125.4">GBUS</text>
<text x="31.3" y="130.5">VDC2+</text>
<text x="189" y="131.8">VOUT2+</text>
<text x="189" y="129.2">VOUT1+</text>
<text x="10.3" y="135.9">C</text>
<text x="31.3" y="134.3">-VDC2</text>
<text x="164.3" y="133">VCC</text>
<text x="224.8" y="134.3">ALRT</text>
<text x="225.7" y="136.8">SCL</text>
<text x="285.3" y="135.9">C</text>
<text x="97" y="138.1">VBUS</text>
<text x="122.8" y="143.2">-VDC2</text>
<text x="122.8" y="138.1">VDC2+</text>
<text x="164.3" y="140.7">VOUT2+</text>
<text x="225.6" y="141.9">SDA</text>
<text x="64.5" y="164.9" transform="rotate(-90 64.5 164.9)">VCC</text>
<text x="81.1" y="166.1">VCC</text>
<text x="28.7" y="173.7">CS1</text>
<text x="81" y="173.7">RX0</text>
<text x="81.3" y="171.1">TX0</text>
<text x="27.7" y="178.8">MOSI</text>
<text x="28.6" y="176.2">SCK</text>
<text x="10.3" y="185.9">D</text>
<text x="27.7" y="181.3">MISO</text>
<text x="285.3" y="185.9">D</text>
<text x="35" y="199.9">1</text>
<text x="85" y="199.9">2</text>
<text x="135" y="199.9">3</text>
<text x="185" y="199.9">4</text>
<text x="235" y="199.9">5</text>
<text x="285" y="199.9">6</text>
</g>
<g font-size="1.8" fill="#006464">
<text x="245" y="27.5">U2</text>
<text x="242" y="30.1">DS3231S</text>
<text x="41.9" y="36.4">R3</text>
<text x="41.9" y="39">10k</text>
<text x="49.5" y="39">10k</text>
<text x="49.5" y="36.4">R11</text>
<text x="215.9" y="48.5">J3</text>
<text x="215.9" y="51">S8421-45R</text>
<text x="108" y="58">J1</text>
<text x="210.1" y="65.6">GND</text>
<text x="54.6" y="72">J1-LCD1</text>
<text x="198.9" y="69.7">C13</text>
<text x="206.5" y="69.7">C6</text>
<text x="212.9" y="69.4">C5</text>
<text x="198.4" y="74.3">0.1uF</text>
<text x="206" y="74.3">10uF</text>
<text x="212.6" y="74.3">100nF</text>
<text x="46.2" y="81.6">LCD/OLED</text>
<text x="57.1" y="81.6">SCREEN</text>
<text x="172" y="80.9">GND</text>
<text x="78" y="87.2">GND</text>
<text x="99.1" y="85.2">Conn_01x19</text>
<text x="217.7" y="84.7">GND</text>
<text x="49.5" y="93.6">Conn_01x06</text>
<text x="49.5" y="91">J3-SPI-SDCARD1</text>
<text x="142.4" y="99.9">ACS758</text>
<text x="144.7" y="97.4">U1</text>
<text x="49.5" y="107.5">Conn_01x02</text>
<text x="49.5" y="105">J4-VBUS1</text>
<text x="251.4" y="107.5">U6</text>
<text x="22.1" y="112.6">GND</text>
<text x="245.8" y="110.1">ADS1115IDGST</text>
<text x="58.4" y="116.4">J4</text>
<text x="79.1" y="115.2">J2</text>
<text x="167.1" y="117.7">C9</text>
<text x="201.7" y="117.7">R4</text>
<text x="219.5" y="117.7">R6</text>
<text x="223.8" y="117.4">10k</text>
<text x="223.8" y="115.2">R12</text>
<text x="234.7" y="117.7">10k</text>
<text x="234.7" y="115.2">R10</text>
<text x="43.2" y="123">TB006-508-02BE</text>
<text x="144.7" y="125.3">U7</text>
<text x="166.9" y="122.5">100nF</text>
<text x="201.7" y="120.2">90k</text>
<text x="219.5" y="120.2">90k</text>
<text x="272.3" y="125.1">100nF</text>
<text x="272.6" y="120.2">C1</text>
<text x="58.4" y="130.4">J5</text>
<text x="142.4" y="127.9">ACS758</text>
<text x="159.3" y="128.9">GND</text>
<text x="212.9" y="130.4">C12</text>
<text x="43.2" y="137">TB006-508-02BE</text>
<text x="205" y="137.8">10nF</text>
<text x="205.2" y="132.9">C11</text>
<text x="212.6" y="135.2">10nF</text>
<text x="77.9" y="140.8">Conn_01x19</text>
<text x="167.1" y="145.6">C10</text>
<text x="188.7" y="149.5">C3</text>
<text x="193.6" y="149.2">10uF</text>
<text x="193.8" y="144.4">C8</text>
<text x="201.7" y="144.4">R5</text>
<text x="201.7" y="146.9">10k</text>
<text x="206.5" y="149.5">C2</text>
<text x="211.3" y="149.2">10uF</text>
<text x="211.6" y="144.4">C7</text>
<text x="219.5" y="144.4">R9</text>
<text x="219.5" y="146.9">10k</text>
<text x="231.7" y="149.2">1uF</text>
<text x="231.9" y="144.4">C4</text>
<text x="166.9" y="150.5">100nF</text>
<text x="188.5" y="154.3">100nF</text>
<text x="206.3" y="154.3">100nF</text>
<text x="46.9" y="160.9">U5</text>
<text x="159.3" y="156.8">GND</text>
<text x="198.6" y="159.6">GND</text>
<text x="216.4" y="159.6">GND</text>
<text x="249.4" y="158.3">GND</text>
<text x="46.3" y="163.4">254</text>
<text x="99.1" y="168.5">J6UART1</text>
<text x="99.1" y="171">Conn_01x04</text>
<text x="76.7" y="182.5">GND</text>
<text x="62.7" y="191.4">GND</text>
</g>
<g font-size="1.8" fill="#a90000">
<text x="101.5" y="35.3">1</text>
<text x="101.5" y="37.8">2</text>
<text x="101.5" y="40.4">3</text>
<text x="101.5" y="42.9">4</text>
<text x="101.5" y="45.5">5</text>
<text x="101.5" y="48">6</text>
<text x="101.5" y="50.5">7</text>
<text x="101.5" y="53.1">8</text>
<text x="100.9" y="58.2">10</text>
<text x="101.5" y="55.6">9</text>
<text x="100.9" y="60.7">11</text>
<text x="100.9" y="63.2">12</text>
<text x="100.9" y="65.8">13</text>
<text x="100.9" y="68.3">14</text>
<text x="100.9" y="70.9">15</text>
<text x="100.9" y="73.4">16</text>
<text x="100.9" y="75.9">17</text>
<text x="100.9" y="78.5">18</text>
<text x="100.9" y="81">19</text>
<text x="43.1" y="84.8">1</text>
<text x="43.1" y="87.4">2</text>
<text x="43.1" y="89.9">3</text>
<text x="43.1" y="92.5">4</text>
<text x="43.1" y="95">5</text>
<text x="85.7" y="93.7">18</text>
<text x="85.7" y="91.2">19</text>
<text x="43.1" y="97.5">6</text>
<text x="85.7" y="101.3">15</text>
<text x="85.7" y="98.8">16</text>
<text x="85.7" y="96.3">17</text>
<text x="43.1" y="103.9">1</text>
<text x="43.1" y="106.4">2</text>
<text x="85.7" y="106.4">13</text>
<text x="85.7" y="103.9">14</text>
<text x="85.7" y="111.5">11</text>
<text x="85.7" y="109">12</text>
<text x="85.7" y="114">10</text>
<text x="86.3" y="119.1">8</text>
<text x="86.3" y="116.6">9</text>
<text x="86.3" y="124.2">6</text>
<text x="86.3" y="121.7">7</text>
<text x="86.3" y="131.8">3</text>
<text x="86.3" y="129.3">4</text>
<text x="86.3" y="126.7">5</text>
<text x="86.3" y="136.9">1</text>
<text x="86.3" y="134.4">2</text>
<text x="92.6" y="164.8">1</text>
<text x="92.6" y="167.4">2</text>
<text x="92.6" y="169.9">3</text>
<text x="92.6" y="172.5">4</text>
</g>
<g font-size="1.8" fill="#0000c2">
<text x="194.2" y="113.6">SENSE</text>
<text x="201.4" y="113.6">1</text>
<text x="211.7" y="113.6">SENSE</text>
<text x="218.9" y="113.6">2</text>
</g>
<g font-size="1.4" fill="#a90000">
<text x="132.8" y="27.7">J2_1</text>
<text x="168.3" y="27.7">J3_1</text>
<text x="132.8" y="30.2">J2_2</text>
<text x="132.8" y="32.8">J2_3</text>
<text x="132.8" y="35.3">J2_4</text>
<text x="168.3" y="30.2">J3_2</text>
<text x="168.3" y="32.8">J3_3</text>
<text x="168.3" y="35.3">J3_4</text>
<text x="132.8" y="37.8">J2_5</text>
<text x="132.8" y="40.4">J2_6</text>
<text x="168.3" y="37.8">J3_5</text>
<text x="168.3" y="40.4">J3_6</text>
<text x="230" y="39.1">14</text>
<text x="230.5" y="36.6">2</text>
<text x="260.5" y="39.1">15</text>
<text x="261" y="36.6">1</text>
<text x="261" y="41.7">3</text>
<text x="132.8" y="42.9">J2_7</text>
<text x="132.8" y="45.5">J2_8</text>
<text x="168.3" y="42.9">J3_7</text>
<text x="168.3" y="45.5">J3_8</text>
<text x="211.8" y="45.1" transform="rotate(-90 211.8 45.1)">P</text>
<text x="230" y="44.2">16</text>
<text x="230.5" y="46.7">4</text>
<text x="132.3" y="50.5">J2_10</text>
<text x="132.3" y="53.1">J2_11</text>
<text x="132.8" y="48">J2_9</text>
<text x="167.8" y="50.5">J3_10</text>
<text x="167.8" y="53.1">J3_11</text>
<text x="168.3" y="48">J3_9</text>
<text x="230.5" y="51.8">5</text>
<text x="132.3" y="55.6">J2_12</text>
<text x="132.3" y="58.2">J2_13</text>
<text x="167.8" y="55.6">J3_12</text>
<text x="167.8" y="58.2">J3_13</text>
<text x="211.8" y="55.3" transform="rotate(-90 211.8 55.3)">N</text>
<text x="230" y="56.9">10</text>
<text x="230" y="59.4">11</text>
<text x="230.5" y="54.4">7</text>
<text x="132.3" y="60.7">J2_14</text>
<text x="132.3" y="63.2">J2_15</text>
<text x="132.3" y="65.8">J2_16</text>
<text x="167.8" y="60.7">J3_14</text>
<text x="167.8" y="63.2">J3_15</text>
<text x="167.8" y="65.8">J3_16</text>
<text x="230" y="62">12</text>
<text x="230.5" y="64.5">8</text>
<text x="43.8" y="68.3">1</text>
<text x="43.8" y="70.9">2</text>
<text x="132.3" y="68.3">J2_17</text>
<text x="132.3" y="70.9">J2_18</text>
<text x="167.8" y="68.3">J3_17</text>
<text x="167.8" y="70.9">J3_18</text>
<text x="230.5" y="69.6">6</text>
<text x="230.5" y="67.1">9</text>
<text x="43.8" y="73.4">3</text>
<text x="43.8" y="75.9">4</text>
<text x="132.3" y="73.4">J2_19</text>
<text x="167.8" y="73.4">J3_19</text>
<text x="230" y="74.7">13</text>
<text x="155.6" y="103.9">1</text>
<text x="134.4" y="109">4_11</text>
<text x="135.3" y="109">423</text>
<text x="136" y="109">35</text>
<text x="136" y="109">7</text>
<text x="155.6" y="111.5">3</text>
<text x="43.8" y="115.3">1</text>
<text x="43.8" y="117.9">2</text>
<text x="134.4" y="114">5_11</text>
<text x="135.3" y="114">523</text>
<text x="136" y="114">35</text>
<text x="136" y="114">7</text>
<text x="155.6" y="119.1">2</text>
<text x="267.4" y="115.3">8</text>
<text x="236.9" y="120.4">1</text>
<text x="236.9" y="122.9">4</text>
<text x="236.9" y="125.5">5</text>
<text x="43.8" y="129.3">1</text>
<text x="43.8" y="131.8">2</text>
<text x="155.6" y="131.8">1</text>
<text x="236.9" y="128">6</text>
<text x="236.9" y="130.6">7</text>
<text x="134.4" y="136.9">4_11</text>
<text x="135.3" y="136.9">423</text>
<text x="136" y="136.9">35</text>
<text x="136" y="136.9">7</text>
<text x="236.4" y="135.6">10</text>
<text x="236.9" y="133.1">2</text>
<text x="134.4" y="142">5_11</text>
<text x="135.3" y="142">523</text>
<text x="136" y="142">35</text>
<text x="136" y="142">7</text>
<text x="155.6" y="139.4">3</text>
<text x="236.9" y="140.7">9</text>
<text x="155.6" y="147.1">2</text>
<text x="267.4" y="145.8">3</text>
<text x="57.8" y="167.4">7</text>
<text x="37.5" y="172.5">2</text>
<text x="57.8" y="169.9">8</text>
<text x="37.5" y="177.5">3</text>
<text x="37.5" y="175">5</text>
<text x="37.5" y="185.2">1</text>
<text x="37.5" y="180.1">4</text>
<text x="57.8" y="187.7">6</text>
</g>
<g font-size="1.4" fill="#006464">
<text x="138.2" y="28.7">3V3</text>
<text x="159" y="28.7">GND_J3_1</text>
<text x="138.2" y="31.2">EN</text>
<text x="138.2" y="33.8">SENSOR_VP</text>
<text x="162.9" y="31.2">IO23</text>
<text x="162.9" y="33.8">IO22</text>
<text x="138.2" y="36.3">SENSOR_VN</text>
<text x="138.2" y="38.8">IO34</text>
<text x="138.2" y="41.4">IO35</text>
<text x="162.4" y="38.8">RXD0</text>
<text x="162.6" y="36.3">TXD0</text>
<text x="162.9" y="41.4">IO21</text>
<text x="234.7" y="40.1">VBAT</text>
<text x="234.7" y="37.6">VCC</text>
<text x="252.8" y="37.6">32KHZ</text>
<text x="255" y="40.1">SDA</text>
<text x="138.2" y="43.9">IO32</text>
<text x="138.2" y="46.5">IO33</text>
<text x="159" y="43.9">GND_J3_7</text>
<text x="162.9" y="46.5">IO19</text>
<text x="234.7" y="45.2">SCL</text>
<text x="234.7" y="47.7">~RST</text>
<text x="250.5" y="42.6">~INT/SQW</text>
<text x="138.2" y="51.5">IO26</text>
<text x="138.2" y="49">IO25</text>
<text x="162.9" y="49">IO18</text>
<text x="163.9" y="51.5">IO5</text>
<text x="234.7" y="52.8">N.C._2</text>
<text x="138.2" y="54.1">IO27</text>
<text x="138.2" y="56.6">IO14</text>
<text x="138.2" y="59.2">IO12</text>
<text x="162.9" y="54.1">IO17</text>
<text x="162.9" y="56.6">IO16</text>
<text x="163.9" y="59.2">IO4</text>
<text x="234.7" y="57.9">N.C._4</text>
<text x="234.7" y="55.3">N.C._3</text>
<text x="138.2" y="61.7">GND_J2_14</text>
<text x="138.2" y="64.2">IO13</text>
<text x="163.9" y="61.7">IO0</text>
<text x="163.9" y="64.2">IO2</text>
<text x="234.7" y="60.4">N.C._5</text>
<text x="234.7" y="63">N.C._6</text>
<text x="234.7" y="65.5">N.C._7</text>
<text x="48" y="69.3">1</text>
<text x="48" y="71.9">2</text>
<text x="138.2" y="66.8">SD2</text>
<text x="138.2" y="69.3">SD3</text>
<text x="138.2" y="71.9">CMD</text>
<text x="162.9" y="66.8">IO15</text>
<text x="163.4" y="69.3">SD1</text>
<text x="163.4" y="71.9">SD0</text>
<text x="234.7" y="70.6">N.C.</text>
<text x="234.7" y="68">N.C._8</text>
<text x="48" y="74.4">3</text>
<text x="48" y="76.9">4</text>
<text x="138.2" y="74.4">EXT_5V</text>
<text x="163.5" y="74.4">CLK</text>
<text x="234.7" y="75.7">GND</text>
<text x="149.5" y="104.9">VCC</text>
<text x="139.4" y="110">IP+</text>
<text x="148.1" y="112.5">VIOUT</text>
<text x="48" y="116.3">1</text>
<text x="48" y="118.8">2</text>
<text x="139.4" y="115">IP-</text>
<text x="261.3" y="116.3">VDD</text>
<text x="149.3" y="120.1">GND</text>
<text x="241" y="121.4">ADDR</text>
<text x="241" y="123.9">AIN0</text>
<text x="48" y="130.3">1</text>
<text x="241" y="126.5">AIN1</text>
<text x="241" y="129">AIN2</text>
<text x="241" y="131.5">AIN3</text>
<text x="48" y="132.8">2</text>
<text x="139.4" y="137.9">IP+</text>
<text x="149.5" y="132.8">VCC</text>
<text x="241" y="136.6">SCL</text>
<text x="241" y="134.1">ALERT/RDY</text>
<text x="139.4" y="143">IP-</text>
<text x="148.1" y="140.4">VIOUT</text>
<text x="241" y="141.7">SDA</text>
<text x="149.3" y="148.1">GND</text>
<text x="261.1" y="146.8">GND</text>
<text x="41.7" y="173.5">CS</text>
<text x="52.8" y="168.4">3V</text>
<text x="52.8" y="170.9">5V</text>
<text x="41.7" y="178.5">DI</text>
<text x="41.7" y="176">CLK</text>
<text x="41.7" y="181.1">DO</text>
<text x="41.7" y="186.2">CD</text>
<text x="51.5" y="188.7">GND</text>
</g>
</svg>
